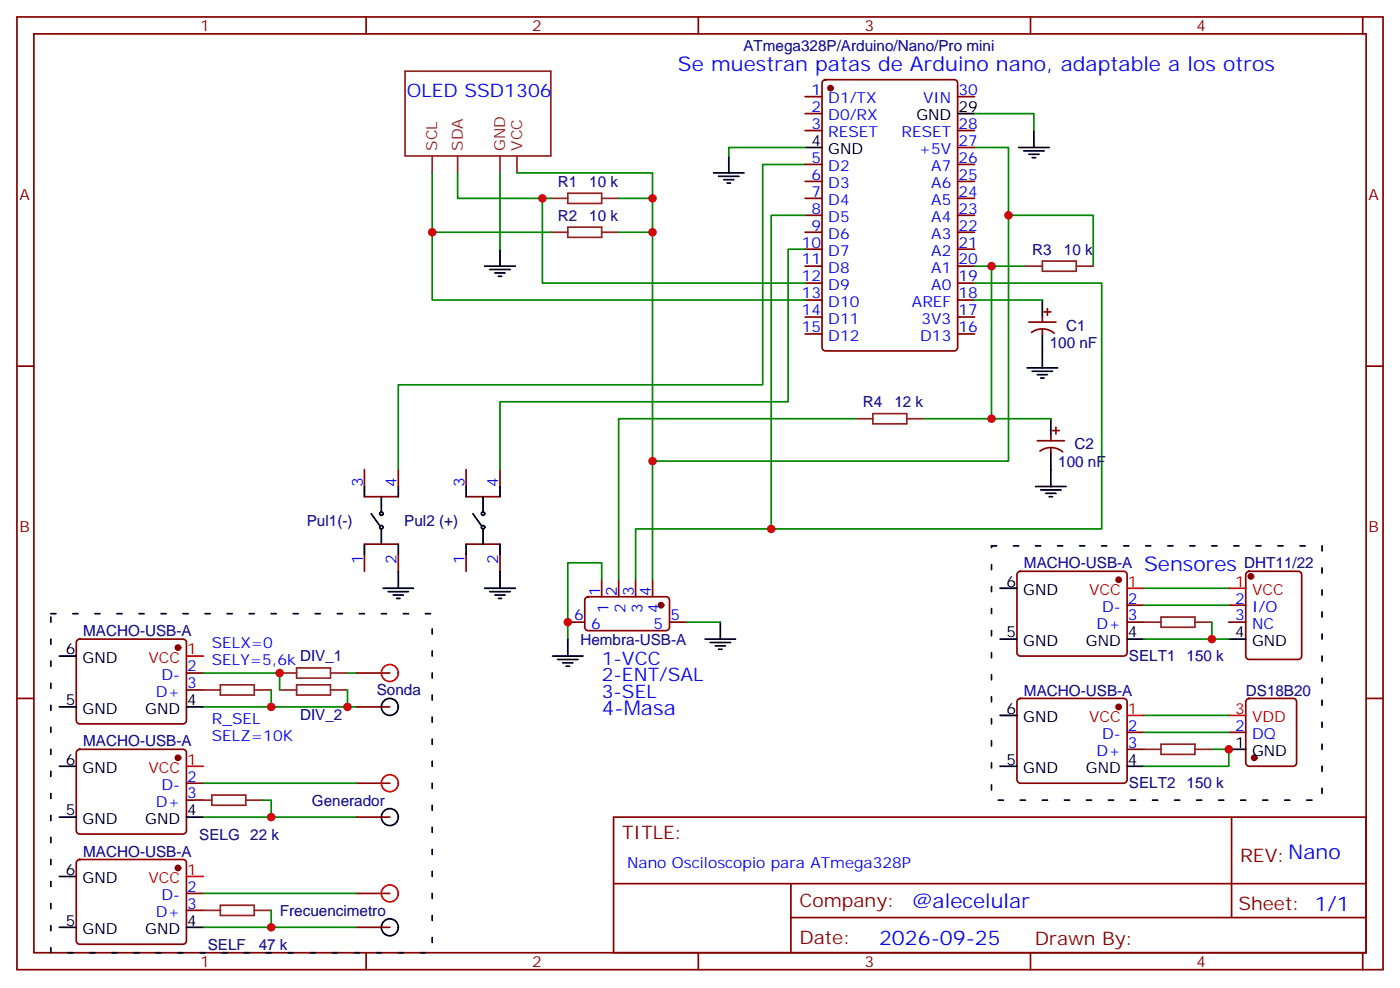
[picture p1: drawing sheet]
<svg xmlns="http://www.w3.org/2000/svg" width="291mm" height="206mm" viewBox="0 0 291 206" stroke-linecap="round" stroke-linejoin="round" font-family="sans-serif">
<g fill="none" stroke="#870000" stroke-width=".35">
<path d="M3.5 3.5h284.4v198.3h-284.4zM7.1 7.1h277.2v191.2h-277.2zM76.2 3.5v3.6M145.3 3.5v3.6M171.3 16.8l.5-.2h26.8a.71 .71 0 0 1 .7 .7v55a.76 .76 0 0 1-.7 .7h-26.8a.76 .76 0 0 1-.7-.7v-55zM214.5 3.5v3.6M283.6 3.5v3.6M167.6 20.1h3.5M167.6 23.6h3.5M167.6 27.2h3.5M167.6 34.2h3.5M167.6 37.7h3.5"/>
<path d="M199.3 20.1h3.5M199.3 27.2h3.5M199.3 34.2h3.5M199.3 37.7h3.5M199.3 30.7h3.5M167.6 41.3h3.5M167.6 44.8h3.5M167.6 48.3h3.5M167.6 51.9h3.5M167.6 55.4h3.5M167.6 58.9h3.5M199.3 41.3h3.5"/>
<path d="M199.3 44.8h3.5M199.3 48.3h3.5M199.3 51.9h3.5M199.3 55.4h3.5M199.3 58.9h3.5M3.5 76.2h3.6M167.6 62.4h3.5M167.6 66h3.5M167.6 69.5h3.5M199.3 62.4h3.5M199.3 66h3.5M199.3 69.5h3.5"/>
<path d="M214.1 67h5.7M214.7 69.2a3.8 3.8 0 0 1 4.7 .1M217 66v1M217 68.4v1.1M217.3 64.9h1.4M218 64.2v1.4M284.3 76.2h3.6M75.8 97.7v3.5M82.9 97.7v3.5M97 97.7v3.5M104.1 97.7v3.5M215.9 91.7h5.6"/>
<path d="M216.5 93.9a3.8 3.8 0 0 1 4.7 .1M218.7 90.7v1M218.7 93.1v1.1M219.1 89.6h1.4M219.8 88.9v1.4M75.8 113.2h7.1M75.8 103.4h7.1M75.8 115.4v3.5M82.9 115.4v3.5M97 113.2h7.1M97 103.4h7.1M97 115.4v3.5"/>
<path d="M104.1 115.4v3.5M211.9 119.1l.5-.2h21.5a.71 .71 0 0 1 .7 .7v16.2a.76 .76 0 0 1-.7 .7h-21.5a.76 .76 0 0 1-.7-.7v-16.2zM259.5 119.1l.5-.2h10.2a.71 .71 0 0 1 .7 .7v16.9a.76 .76 0 0 1-.7 .7h-10.2a.76 .76 0 0 1-.7-.7v-16.9zM16.1 133.2l.5-.2h21.5a.71 .71 0 0 1 .7 .7v16.2a.76 .76 0 0 1-.7 .7h-21.5a.76 .76 0 0 1-.7-.7v-16.2zM118.2 129.5h3.5M121.9 124.4l.5-.2h16.2a.71 .71 0 0 1 .7 .7v5.6a.76 .76 0 0 1-.7 .7h-16.2a.76 .76 0 0 1-.7-.7v-5.6zM125.2 120.6v3.6M128.8 120.6v3.6M132.3 120.6v3.6M135.8 120.6v3.6M139.3 129.5h3.6M234.6 125.9h3.5"/>
<path d="M234.6 129.5h3.5M255.8 125.9h3.5M255.8 129.5h3.5M3.5 145.3h3.6M16.1 156.1l.5-.2h21.5a.71 .71 0 0 1 .7 .7v16.3a.76 .76 0 0 1-.7 .7h-21.5a.76 .76 0 0 1-.7-.7v-16.3zM38.8 140.1h3.5M38.8 143.6h3.5M74.1 140.1h7M74.1 147.1h7M211.9 145.6l.5-.3h21.5a.71 .71 0 0 1 .7 .7v16.3a.76 .76 0 0 1-.7 .7h-21.5a.76 .76 0 0 1-.7-.7v-16.3zM234.6 152.4h3.5M234.6 155.9h3.5"/>
<path d="M255.8 152.4h3.5M259.5 145.6l.5-.3h9.2a.71 .71 0 0 1 .7 .7v12.7a.76 .76 0 0 1-.7 .8h-9.2a.76 .76 0 0 1-.7-.8v-12.7zM284.3 145.3h3.6M16.1 179.1l.5-.2h21.5a.71 .71 0 0 1 .7 .7v16.2a.76 .76 0 0 1-.7 .7h-21.5a.76 .76 0 0 1-.7-.7v-16.2zM38.8 163h3.5M38.8 166.5h3.5M74.1 163h7M74.1 170h7M127.7 170h156.6v28.3h-156.6zM256.3 170.1v20.8M38.8 185.9h3.5M38.8 189.4h3.5"/>
<path d="M74.1 185.9h7M74.1 193h7M76.2 198.3v3.5M127.7 183.9h156.5M145.3 198.3v3.5M164.6 190.9h119.6M164.6 183.9v14.1M214.5 198.3v3.5M283.6 198.3v3.5"/>
</g>
<g fill="none" stroke="#8c2424" stroke-width=".35">
<path d="M84.3 14.8h30.4v17.7h-30.4zM90 32.5v3.5M95.2 32.5v3.5M104.1 32.5v3.5M107.6 32.5v3.5M114.7 41.3h3.5M114.7 48.3h3.5M118.2 40.2h7v2.1h-7zM118.2 47.3h7v2.1h-7zM125.2 41.3h3.6M125.2 48.3h3.6M213.4 55.4h3.6"/>
<path d="M217 54.3h7v2.1h-7zM224 55.4h3.5M178.2 87.1h3.5M181.7 86.1h7v2.1h-7zM188.7 87.1h3.6M61.7 139h7.1v2.1h-7.1zM238.1 129.5h3.6M241.7 128.4h7v2.1h-7zM248.7 129.5h3.5M42.3 143.6h3.6M45.9 142.5h7v2.1h-7zM52.9 143.6h3.5"/>
<path d="M58.2 143.6h3.5M58.2 140.1h3.5M61.7 142.5h7.1v2.1h-7.1zM68.8 143.6h3.5M68.8 140.1h3.5M238.1 155.9h3.6M241.7 154.9h7v2.1h-7zM248.7 155.9h3.5M40.6 166.5h3.5M44.1 165.5h7.1v2.1h-7.1zM51.2 166.5h3.5M42.3 189.4h3.6"/>
<path d="M45.9 188.4h7v2.1h-7zM52.9 189.4h3.5"/>
</g>
<g fill="none" stroke="#000" stroke-width=".35">
<path d="M148.5 36h6.4M149.6 36.7h4.2M150.6 37.4h2.2M151.3 38.1h.7M151.7 32.5v3.5M167.6 30.7h3.5M199.3 23.6h3.5M212 30.7h6.4M213.1 31.4h4.2M214.1 32.1h2.2M214.8 32.8h.7M215.2 27.2v3.5"/>
<path d="M100.9 55.4h6.3M102 56.1h4.2M103 56.8h2.1M103.7 57.5h.7M104.1 51.9v3.5M213.8 76.6h6.3M214.8 77.3h4.3M215.9 78h2.1M216.6 78.7h.7M217 62.4v3.6M217 69.5v7.1M218.7 87.1v3.6"/>
<path d="M218.7 94.2v7M75.8 101.2v2.2M75.8 113.2v2.2M77.3 106.9l1.7 2.5M79.4 103.4v3.1M79.4 110.1v3.1M82.9 101.2v2.2M82.9 113.2v2.2M82.9 118.9v3.5M97 101.2v2.2M97 113.2v2.2M98.4 106.9l1.8 2.5"/>
<path d="M100.5 103.4v3.1M100.5 110.1v3.1M104.1 101.2v2.2M104.1 113.2v2.2M104.1 118.9v3.5M215.5 101.2h6.4M216.6 102h4.2M217.7 102.7h2.1M218.4 103.4h.7M12.3 136.5h3.6M79.7 122.4h6.4M80.8 123.1h4.2"/>
<path d="M81.8 123.8h2.2M82.5 124.5h.8M100.9 122.4h6.3M102 123.1h4.2M103 123.8h2.1M103.7 124.5h.7M115 136.5h6.4M116.1 137.2h4.2M117.1 137.9h2.1M117.8 138.6h.7M118.2 133v3.5M146.8 133h6.3"/>
<path d="M147.8 133.7h4.2M148.9 134.4h2.1M149.6 135.1h.7M149.9 129.5v3.5M208.1 122.4h3.6M208.1 133h3.6M234.6 133h3.5M255.8 133h3.5M12.3 159.5h3.6M12.3 147.1h3.6M38.8 147.1h3.5M208.1 159.5h3.6"/>
<path d="M208.1 148.9h3.6M234.6 159.5h3.5M255.8 155.9h3.5M12.3 170h3.6M38.8 170h3.5M12.3 193h3.6M12.3 182.4h3.6M38.8 193h3.5"/>
<circle cx="79.4" cy="106.9" r=".35"/>
<circle cx="79.4" cy="109.7" r=".35"/>
<circle cx="100.5" cy="106.9" r=".35"/>
<circle cx="100.5" cy="109.7" r=".35"/>
<circle cx="81.1" cy="147.1" r="1.76"/>
<circle cx="81.1" cy="170" r="1.76"/>
<circle cx="81.1" cy="193" r="1.76"/>
</g>
<g fill="none" stroke="#008700" stroke-width=".35">
<path d="M90 36v12.3h24.7M95.2 36v5.3h19.5M104.1 36v15.9M107.6 36h28.2v5.3M167.6 34.2h-8.9v45.9h-75.8v17.6M167.6 30.7h-15.9v1.8M202.8 30.7h7.1v65.3h-74.1v24.6M202.8 23.6h12.4v3.6M90 48.3v14.1h77.6M112.9 41.3v17.6h54.7M128.8 48.3h7v47.7M128.8 41.3h7v7"/>
<path d="M167.6 44.8h-7.1v65.3h-28.2v10.5M167.6 51.9h-3.6v31.7h-59.9v14.1M202.8 58.9h26.5v51.2h-68.8M202.8 55.4h10.6M206.4 55.4v31.7h-14.1M209.9 44.8h17.6v10.6M202.8 62.4h14.2M178.2 87.1h-49.4v33.5M206.4 87.1h12.3M125.2 120.6v-3.5h-7v15.9M142.9 129.5h7M238.1 122.4h17.7"/>
<path d="M238.1 125.9h17.7M238.1 133h17.7M252.2 129.5v3.5M42.3 140.1h15.9v3.5M42.3 147.1h31.8M56.4 143.6v3.5M72.3 140.1h1.8M72.3 143.6v3.5M238.1 148.9h17.7M238.1 152.4h17.7M252.2 155.9h3.6v3.6h-17.7M42.3 170h31.8"/>
<path d="M42.3 163h31.8M54.7 166.5h1.7v3.5M42.3 193h31.8M42.3 185.9h31.8M56.4 189.4v3.6"/>
</g>
<g fill="#870000" stroke="#870000" stroke-width=".35">
<circle cx="260.3" cy="119.9" r=".53"/>
<circle cx="137.6" cy="125.9" r=".53"/>
<circle cx="232.8" cy="120.6" r=".53"/>
<circle cx="232.8" cy="147.1" r=".53"/>
<circle cx="261.1" cy="157.7" r=".53"/>
<circle cx="37" cy="134.8" r=".53"/>
<circle cx="37" cy="157.7" r=".53"/>
<circle cx="37" cy="180.6" r=".53"/>
<circle cx="172.9" cy="18.3" r=".53"/>
</g>
<g fill="none" stroke="#f00" stroke-width=".35">
<path d="M38.8 136.5h3.5M234.6 122.4h3.5M255.8 122.4h3.5M38.8 159.5h3.5M234.6 148.9h3.5M255.8 148.9h3.5M38.8 182.4h3.5"/>
<circle cx="81.1" cy="140.1" r="1.76"/>
<circle cx="81.1" cy="163" r="1.76"/>
<circle cx="81.1" cy="185.9" r="1.76"/>
</g>
<path d="M206.4 113.6h68.8v52.9h-68.8v-52.9M10.6 127.7h79.4v70.6h-79.4v-70.6" fill="none" stroke="#000" stroke-width=".35" stroke-dasharray="1.1 3.5"/>
<g fill="#c00">
<circle cx="118.2" cy="129.5" r=".88"/>
<circle cx="252.2" cy="133" r=".88"/>
<circle cx="255.8" cy="155.9" r=".88"/>
<circle cx="56.4" cy="147.1" r=".88"/>
<circle cx="58.2" cy="140.1" r=".88"/>
<circle cx="72.3" cy="147.1" r=".88"/>
<circle cx="56.4" cy="170" r=".88"/>
<circle cx="56.4" cy="193" r=".88"/>
<circle cx="135.8" cy="48.3" r=".88"/>
<circle cx="135.8" cy="96" r=".88"/>
<circle cx="135.8" cy="41.3" r=".88"/>
<circle cx="209.9" cy="44.8" r=".88"/>
<circle cx="206.4" cy="55.4" r=".88"/>
<circle cx="112.9" cy="41.3" r=".88"/>
<circle cx="90" cy="48.3" r=".88"/>
<circle cx="160.5" cy="110.1" r=".88"/>
<circle cx="206.4" cy="87.1" r=".88"/>
</g>
<g font-size="4.2" fill="#00f">
<text x="141.1" y="14.8">Se muestran patas de Arduino nano, adaptable a los otros</text>
<text x="238.1" y="118.9">Sensores</text>
<text x="125.2" y="148.9">4-Masa</text>
<text x="189.9" y="188.9">@alecelular</text>
<text x="183" y="196.7">2026-09-25</text>
</g>
<g font-size="3.9" fill="#00f">
<text x="84.7" y="20.1">OLED SSD1306</text>
<text x="125.2" y="141.8">2-ENT/SAL</text>
<text x="125.2" y="138.3">1-VCC</text>
<text x="125.2" y="145.3">3-SEL</text>
</g>
<g font-size="3.9" fill="#800">
<text x="129.5" y="174.6">TITLE:</text>
<text x="258.1" y="179.3">REV:Nano</text>
<text x="166.4" y="188.8">Company:</text>
<text x="257.7" y="189.4">Sheet: 1/1</text>
<text x="166.4" y="196.5">Date:</text>
<text x="215.4" y="196.6">Drawn By:</text>
</g>
<g font-size="3.2" fill="#800">
<text x="41.6" y="6.5">1</text>
<text x="110.8" y="6.5">2</text>
<text x="179.9" y="6.5">3</text>
<text x="249.1" y="6.5">4</text>
<text x="4.1" y="41.6">A</text>
<text x="284.9" y="41.6">A</text>
<text x="4.1" y="110.8">B</text>
<text x="284.9" y="110.8">B</text>
<text x="41.6" y="201.3">1</text>
<text x="110.8" y="201.3">2</text>
<text x="179.9" y="201.3">3</text>
<text x="249.1" y="201.3">4</text>
</g>
<g font-size="3.2" fill="#000080">
<text x="154.7" y="10.7">ATmega328P/Arduino/Nano/Pro mini</text>
<text x="116.1" y="38.9">R1</text>
<text x="122.7" y="38.9">10 k</text>
<text x="116.1" y="45.9">R2</text>
<text x="122.7" y="45.9">10 k</text>
<text x="214.9" y="53">R3</text>
<text x="221.4" y="53">10 k</text>
<text x="221.9" y="68.8">C1</text>
<text x="218.5" y="72.4">100 nF</text>
<text x="179.6" y="84.8">R4</text>
<text x="186.2" y="84.8">12 k</text>
<text x="223.7" y="93.5">C2</text>
<text x="220.3" y="97.1">100 nF</text>
<text x="63.9" y="109.4">Pul1(-)</text>
<text x="84.2" y="109.4">Pul2 (+)</text>
<text x="213.1" y="118.3">MACHO-USB-A</text>
<text x="259" y="118.3">DHT11/22</text>
<text x="17.3" y="132.4">MACHO-USB-A</text>
<text x="120.8" y="134.1">Hembra-USB-A</text>
<text x="235" y="137.6">SELT1</text>
<text x="247" y="137.6">150 k</text>
<text x="62.5" y="149.9">DIV_2</text>
<text x="78.4" y="144.7">Sonda</text>
<text x="213.1" y="144.8">MACHO-USB-A</text>
<text x="259.3" y="144.8">DS18B20</text>
<text x="17.3" y="155.3">MACHO-USB-A</text>
<text x="64.9" y="167.6">Generador</text>
<text x="235" y="164">SELT2</text>
<text x="247" y="164">150 k</text>
<text x="17.3" y="178.3">MACHO-USB-A</text>
<text x="41.5" y="174.7">SELG 22 k</text>
<text x="58.3" y="190.6">Frecuencimetro</text>
<text x="43.2" y="197.6">SELF</text>
<text x="53.9" y="197.6">47 k</text>
</g>
<g font-size="3.2" fill="#00f">
<text x="168.9" y="19.8">1</text>
<text x="168.9" y="23.3">2</text>
<text x="172.4" y="21.5">D1/TX</text>
<text x="192.1" y="21.5">VIN</text>
<text x="199.5" y="19.8">30</text>
<text x="168.9" y="26.8">3</text>
<text x="172.4" y="25">D0/RX</text>
<text x="172.4" y="28.6">RESET</text>
<text x="187.7" y="28.6">RESET</text>
<text x="199.5" y="26.8">28</text>
<text x="168.9" y="33.9">5</text>
<text x="172.4" y="35.6">D2</text>
<text x="191.2" y="32.1">+5V</text>
<text x="193.8" y="35.6">A7</text>
<text x="199.5" y="33.9">26</text>
<text x="199.5" y="30.3">27</text>
<text x="168.9" y="37.4">6</text>
<text x="168.9" y="40.9">7</text>
<text x="172.4" y="39.2">D3</text>
<text x="193.8" y="39.2">A6</text>
<text x="199.5" y="40.9">24</text>
<text x="199.5" y="37.4">25</text>
<text x="168.9" y="44.4">8</text>
<text x="168.9" y="48">9</text>
<text x="172.4" y="42.7">D4</text>
<text x="172.4" y="46.2">D5</text>
<text x="193.8" y="46.2">A4</text>
<text x="193.8" y="42.7">A5</text>
<text x="199.5" y="48">22</text>
<text x="199.5" y="44.4">23</text>
<text x="166.9" y="51.5">10</text>
<text x="172.4" y="49.7">D6</text>
<text x="172.4" y="53.3">D7</text>
<text x="193.8" y="53.3">A2</text>
<text x="193.8" y="49.7">A3</text>
<text x="199.5" y="51.5">21</text>
<text x="166.9" y="55">11</text>
<text x="166.9" y="58.6">12</text>
<text x="172.4" y="56.8">D8</text>
<text x="193.8" y="56.8">A1</text>
<text x="199.5" y="58.6">19</text>
<text x="199.5" y="55">20</text>
<text x="166.9" y="62.1">13</text>
<text x="166.9" y="65.6">14</text>
<text x="172.4" y="60.3">D9</text>
<text x="172.4" y="63.9">D10</text>
<text x="189.8" y="63.9">AREF</text>
<text x="193.8" y="60.3">A0</text>
<text x="199.5" y="65.6">17</text>
<text x="199.5" y="62.1">18</text>
<text x="166.9" y="69.1">15</text>
<text x="172.4" y="67.4">D11</text>
<text x="172.4" y="70.9">D12</text>
<text x="191.5" y="70.9">D13</text>
<text x="191.8" y="67.4">3V3</text>
<text x="199.5" y="69.1">16</text>
<text x="75.5" y="101.2" transform="rotate(-90 75.5 101.2)">3</text>
<text x="82.5" y="101.2" transform="rotate(-90 82.5 101.2)">4</text>
<text x="96.7" y="101.2" transform="rotate(-90 96.7 101.2)">3</text>
<text x="103.7" y="101.2" transform="rotate(-90 103.7 101.2)">4</text>
<text x="75.5" y="117.4" transform="rotate(-90 75.5 117.4)">1</text>
<text x="82.5" y="117.4" transform="rotate(-90 82.5 117.4)">2</text>
<text x="96.7" y="117.4" transform="rotate(-90 96.7 117.4)">1</text>
<text x="103.7" y="117.4" transform="rotate(-90 103.7 117.4)">2</text>
<text x="124.9" y="124" transform="rotate(-90 124.9 124)">1</text>
<text x="128.4" y="124" transform="rotate(-90 128.4 124)">2</text>
<text x="131.9" y="124" transform="rotate(-90 131.9 124)">3</text>
<text x="135.5" y="124" transform="rotate(-90 135.5 124)">4</text>
<text x="234.8" y="125.6">2</text>
<text x="257.1" y="125.6">2</text>
<text x="119.5" y="129.1">6</text>
<text x="123" y="130.9">6</text>
<text x="126.6" y="127.5" transform="rotate(-90 126.6 127.5)">1</text>
<text x="130.2" y="127.5" transform="rotate(-90 130.2 127.5)">2</text>
<text x="133.7" y="127.5" transform="rotate(-90 133.7 127.5)">3</text>
<text x="136" y="130.9">5</text>
<text x="137.2" y="127.5" transform="rotate(-90 137.2 127.5)">4</text>
<text x="139.5" y="129.1">5</text>
<text x="228.3" y="130.9">D+</text>
<text x="229.4" y="127.4">D-</text>
<text x="234.8" y="129.1">3</text>
<text x="257.1" y="129.1">3</text>
<text x="260.6" y="127.4">I/O</text>
<text x="260.6" y="130.9">NC</text>
<text x="44.1" y="134.8">SELX=0</text>
<text x="33.6" y="141.5">D-</text>
<text x="39" y="139.7">2</text>
<text x="39" y="143.2">3</text>
<text x="44.1" y="138.3">SELY=5,6k DIV_1</text>
<text x="32.5" y="145">D+</text>
<text x="44.1" y="154.2">SELZ=10K</text>
<text x="44.1" y="150.6">R_SEL</text>
<text x="229.4" y="153.8">D-</text>
<text x="234.8" y="152">2</text>
<text x="234.8" y="155.6">3</text>
<text x="257.1" y="152">2</text>
<text x="260.6" y="153.8">DQ</text>
<text x="228.3" y="157.3">D+</text>
<text x="32.5" y="167.9">D+</text>
<text x="33.6" y="164.4">D-</text>
<text x="39" y="162.6">2</text>
<text x="39" y="166.2">3</text>
<text x="39" y="185.6">2</text>
<text x="130.5" y="180.6">Nano Osciloscopio para ATmega328P</text>
<text x="32.5" y="190.9">D+</text>
<text x="33.6" y="187.3">D-</text>
<text x="39" y="189.1">3</text>
</g>
<g font-size="3.2">
<text x="199.5" y="23.3">29</text>
<text x="190.7" y="25">GND</text>
<text x="168.9" y="30.3">4</text>
<text x="172.4" y="32.1">GND</text>
<text x="209.5" y="122.1">6</text>
<text x="213" y="123.8">GND</text>
<text x="13.7" y="136.2">6</text>
<text x="17.2" y="137.9">GND</text>
<text x="209.5" y="132.6">5</text>
<text x="213" y="134.4">GND</text>
<text x="226" y="134.4">GND</text>
<text x="234.8" y="132.6">4</text>
<text x="257.1" y="132.6">4</text>
<text x="260.6" y="134.4">GND</text>
<text x="13.7" y="146.8">5</text>
<text x="17.2" y="148.5">GND</text>
<text x="30.2" y="148.5">GND</text>
<text x="39" y="146.8">4</text>
<text x="209.5" y="148.5">6</text>
<text x="213" y="150.3">GND</text>
<text x="257.1" y="155.6">1</text>
<text x="13.7" y="159.1">6</text>
<text x="17.2" y="160.9">GND</text>
<text x="209.5" y="159.1">5</text>
<text x="213" y="160.9">GND</text>
<text x="226" y="160.9">GND</text>
<text x="234.8" y="159.1">4</text>
<text x="260.6" y="157.3">GND</text>
<text x="13.7" y="169.7">5</text>
<text x="17.2" y="171.4">GND</text>
<text x="30.2" y="171.4">GND</text>
<text x="39" y="169.7">4</text>
<text x="13.7" y="182">6</text>
<text x="17.2" y="183.8">GND</text>
<text x="13.7" y="192.6">5</text>
<text x="17.2" y="194.4">GND</text>
<text x="30.2" y="194.4">GND</text>
<text x="39" y="192.6">4</text>
</g>
<g font-size="3.2" fill="#8d2323">
<text x="91" y="31.4" transform="rotate(-90 91 31.4)">SCL</text>
<text x="96.3" y="31.4" transform="rotate(-90 96.3 31.4)">SDA</text>
<text x="105.1" y="31.4" transform="rotate(-90 105.1 31.4)">GND</text>
<text x="108.7" y="31.4" transform="rotate(-90 108.7 31.4)">VCC</text>
</g>
<g font-size="3.2" fill="#f00">
<text x="226.7" y="123.8">VCC</text>
<text x="234.8" y="122.1">1</text>
<text x="257.1" y="122.1">1</text>
<text x="260.6" y="123.8">VCC</text>
<text x="30.9" y="137.9">VCC</text>
<text x="39" y="136.2">1</text>
<text x="234.8" y="148.5">1</text>
<text x="257.1" y="148.5">3</text>
<text x="226.7" y="150.3">VCC</text>
<text x="260.6" y="150.3">VDD</text>
<text x="30.9" y="160.9">VCC</text>
<text x="39" y="159.1">1</text>
<text x="30.9" y="183.8">VCC</text>
<text x="39" y="182">1</text>
</g>
</svg>
